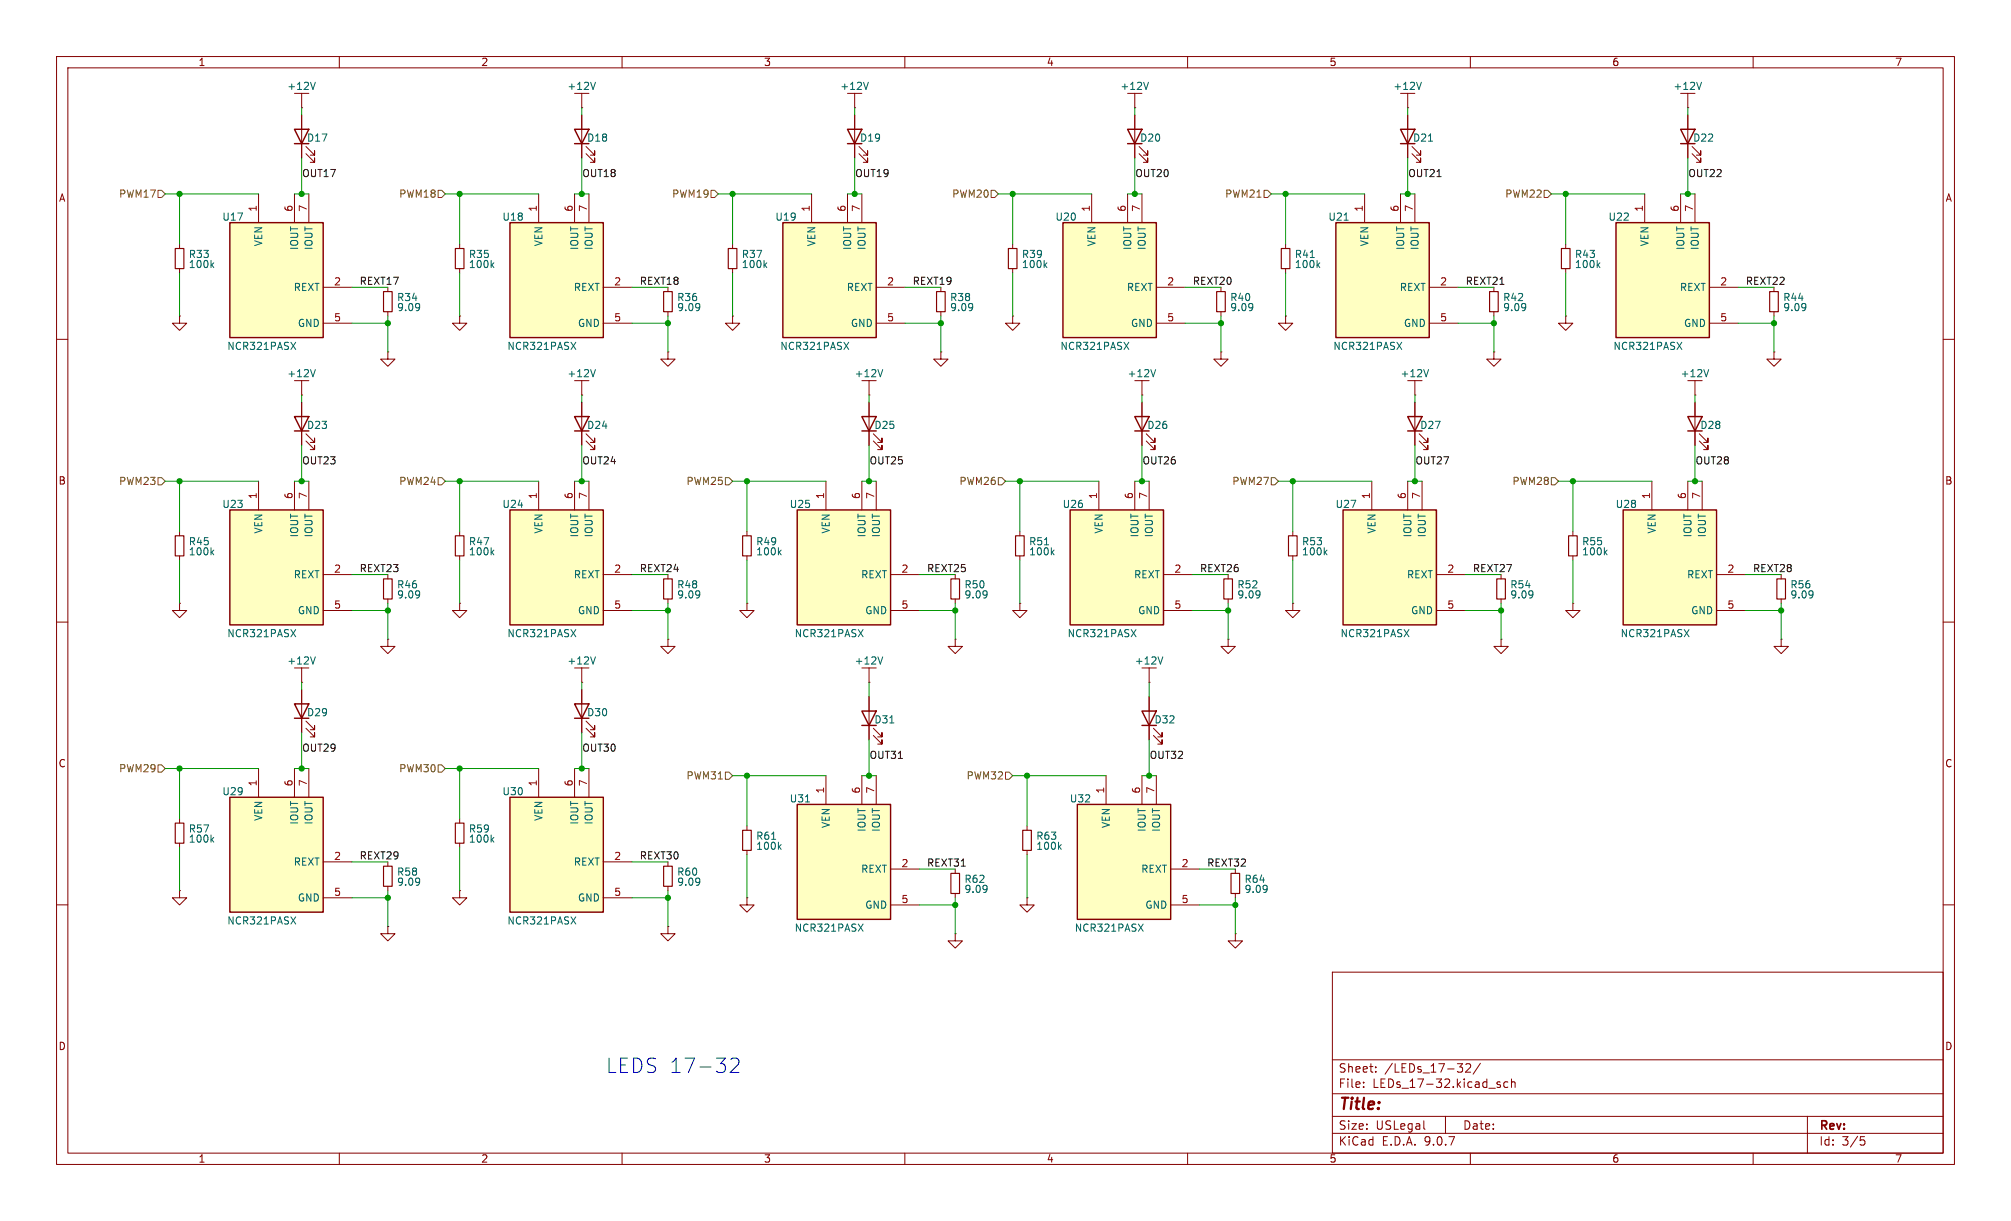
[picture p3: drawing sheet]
<svg xmlns="http://www.w3.org/2000/svg" width="356mm" height="216mm" viewBox="0 0 356 216" stroke-linecap="round" stroke-linejoin="round" font-family="sans-serif">
<g fill="none" stroke="#840000" stroke-width=".18">
<path d="M10 10h335.6v195.9h-335.6zM12 12h331.6v191.9h-331.6zM60 10v2M110 10v2M160 10v2M200.7 19.1h.1M200.7 16.5v2.6M210 10v2M260 10v2M298.4 19.1h.1M298.4 16.5v2.6M310 10v2"/>
<path d="M200.7 20.3v7.6M201.4 27.2l1.5 1.5v-.8v.8h-.7M201.4 25.9l1.5 1.5v-.7v.7h-.7M179.1 43.2v.7M179.1 47.5v.8M10 60h2M250.2 69.9h.1M250.2 67.3v2.6M250.2 71.1v7.6M251 78l1.5 1.5v-.8v.8h-.8M251 76.7l1.5 1.5v-.7v.7h-.8M264.2 62.2v1.3h1.2l-1.2 1.3-1.3-1.3h1.3"/>
<path d="M264.2 62.2h.1M343.6 60h2M10 110h2M53.3 118.1v2.6M343.6 110h2M53.3 120.7h.1M53.3 121.9v7.6M54.1 128.8l1.5 1.5v-.8v.8h-.7M54.1 127.5l1.5 1.5v-.7v.7h-.7M10 160h2M68.6 163.8v1.3h1.2l-1.2 1.3-1.3-1.3h1.3M68.6 163.8h.1"/>
<path d="M235.6 171.9h108v32h-108zM343.6 160h2M235.6 197.4h108M235.6 193.4h108M235.6 187.4h108M241.1 192.1v.2M241.1 191.4v.1M243.3 189.4v.2M243.3 188.7v.1M251.8 199.6l.2 .1M255.6 197.4v3M257.7 188.1h.9l-.5 .6"/>
<path d="M258.3 188.7l.3 .2v.4l-.3 .3M259.2 188.2l.6-.1 .2 .1 .1 .3-1 1.1h1M261.8 188l-1.3 1.9M264.7 191.6l.6 .4-.2 .3-.4-.1M265.3 191.4l-.4-.1-.2 .2M266.6 191.4l-.4-.1-.3 .3v.4l.2 .2h.5M267.3 191.4l.2-.1 .3 .1 .1 .9M267.3 190.8v1.5M319.6 197.4v6.5M60 203.9v2M110 203.9v2M160 203.9v2"/>
<path d="M210 203.9v2M235.6 200.4h108M260 203.9v2M310 203.9v2M329 201h.7M329.1 201.6h.4l.3 .2-.2 .6-.5 .1"/>
</g>
<path d="M199.4 22.9h2.5l-1.2 2.5zM199.4 25.4h2.5M248.9 73.7h2.6l-1.3 2.5zM248.9 76.2h2.6M52.1 124.5h2.5l-1.3 2.5zM52.1 127h2.5" fill="none" stroke="#840000" stroke-width=".25"/>
<path d="M203.1 14.5l-.4 1.3M300.9 14.5l-.5 1.3M184.8 46.8l.3 .5M185.1 46.5l-.5 .5M252.6 65.3l-.4 1.3M55.8 116.1l-.5 1.3" fill="none" stroke="#006464" stroke-width=".18"/>
<path d="M178.3 43.9h1.5v3.6h-1.5z" fill="none" stroke="#840000" stroke-width=".2"/>
<path d="M40.6 141h16.5v20.3h-16.5z" fill="#ffffc2"/>
<path d="M40.6 141h16.5v20.3h-16.5z" fill="none" stroke="#840000" stroke-width=".25"/>
<path d="M180.3 94v.7M180.3 98.3v.8M45.7 135.9v5.1M52.1 135.9v5.1M54.6 135.9v5.1M57.1 152.4h5.1M57.1 158.8h5.1M181.6 146.1v.7M181.6 150.4v.7" fill="none" stroke="#840000" stroke-width=".18"/>
<path d="M184.7 96.3h.7M186 97.6l.4 .5M186.4 97.3l-.5 .5M187.3 149.7l.4 .5M187.7 149.3l-.5 .5M51.4 162.1l.9 1.3M52.3 162.1l-.9 1.3" fill="none" stroke="#006464" stroke-width=".18"/>
<path d="M179.6 94.7h1.5v3.6h-1.5zM180.8 146.8h1.6v3.6h-1.6z" fill="none" stroke="#840000" stroke-width=".2"/>
<path d="M190.5 142.2h16.5v20.4h-16.5z" fill="#ffffc2"/>
<path d="M190.5 142.2h16.5v20.4h-16.5z" fill="none" stroke="#840000" stroke-width=".25"/>
<path d="M195.6 137.2v5M201.9 137.2v5M204.5 137.2v5M181.6 158.8v1.2h1.3l-1.3 1.3-1.3-1.3h1.3M181.6 158.8h.1M207 153.7h5.1M207 160h5.1" fill="none" stroke="#840000" stroke-width=".18"/>
<path d="M201.3 163.4l.8 1.3M202.1 163.4l-.8 1.3" fill="none" stroke="#006464" stroke-width=".18"/>
<path d="M189.2 90.2h16.5v20.3h-16.5z" fill="#ffffc2"/>
<path d="M189.2 90.2h16.5v20.3h-16.5z" fill="none" stroke="#840000" stroke-width=".25"/>
<g fill="none" stroke="#840000" stroke-width=".18">
<path d="M194.3 85.1v5.1M200.7 85.1v5.1M203.2 85.1v5.1M132.1 106.7v1.3h1.2l-1.2 1.2-1.3-1.2h1.3M132.1 106.7h.1M153.7 118.1v2.6M180.3 106.7v1.3h1.3l-1.3 1.2-1.2-1.2h1.2M180.3 106.7h.1M205.7 101.6h5.1M205.7 108h5.1M153.7 120.7h.1M31.7 157.5v1.3h1.3l-1.3 1.2-1.2-1.2h1.2"/>
<path d="M31.7 157.5h.1M31.7 144.8v.7M31.7 149.1v.8M218.4 153.7v.7M218.4 158v.8M218.4 165.1v1.3h1.3l-1.3 1.2-1.2-1.2h1.2M218.4 165.1h.1"/>
</g>
<path d="M156.1 116.1l-.4 1.3M200 111.3l.9 1.3M200.9 111.3l-.9 1.3M37.4 148.4l.4 .5M37.8 148.1l-.5 .5M223.9 156.6l.1 .1a1.07 1.07 0 0 1-.1 1M224.1 157.1l-.2 .2" fill="none" stroke="#006464" stroke-width=".18"/>
<path d="M31 145.5h1.5v3.6h-1.5zM217.7 154.4h1.5v3.6h-1.5z" fill="none" stroke="#840000" stroke-width=".2"/>
<path d="M188 39.4h16.5v20.3h-16.5z" fill="#ffffc2"/>
<path d="M188 39.4h16.5v20.3h-16.5zM152.4 125.7h2.5l-1.2 2.6zM152.4 128.3h2.5M201.9 125.7h2.6l-1.3 2.6zM201.9 128.3h2.6" fill="none" stroke="#840000" stroke-width=".25"/>
<g fill="none" stroke="#840000" stroke-width=".18">
<path d="M193 34.3v5.1M199.4 34.3v5.1M201.9 34.3v5.1M31.7 43.2v.7M31.7 47.5v.8M204.5 50.8h5M204.5 57.2h5M264.2 50.8v.8M264.2 55.1v.8M299.7 69.9h.1M299.7 67.3v2.6M313.7 62.2v1.3h1.3l-1.3 1.3-1.3-1.3h1.3"/>
<path d="M313.7 62.2h.1M68.6 113v1.3h1.2l-1.2 1.3-1.3-1.3h1.3M68.6 113h.1M203.2 118.1v2.6M217.2 113v1.3h1.2l-1.2 1.3-1.3-1.3h1.3M217.2 113h.1M153.7 123.2v7.6M154.4 130l1.6 1.6v-.8v.8h-.8M154.4 128.8l1.6 1.5v-.8v.8h-.8M203.2 120.7h.1M203.2 123.2v7.6M204 130l1.5 1.6v-.8v.8h-.8"/>
<path d="M204 128.8l1.5 1.5v-.8v.8h-.8M68.6 152.4v.8M68.6 156.7v.8M81.3 157.5v1.3h1.2l-1.2 1.2-1.3-1.2h1.3M81.3 157.5h.1M81.3 144.8v.7M81.3 149.1v.8"/>
</g>
<g fill="none" stroke="#006464" stroke-width=".18">
<path d="M37.4 46.8l.4 .5M37.8 46.5l-.5 .5M269.7 53.7v.1a1.07 1.07 0 0 1-.1 1M269.8 54.2l-.1 .2M198.8 60.5l.8 1.3M199.6 60.5l-.8 1.3M302.1 65.3l-.4 1.3M205.6 116.1l-.4 1.3M157.3 127.8h.8M74.1 155.3v.1a1.07 1.07 0 0 1-.1 1M74.2 155.8l-.1 .2M87 148.4l.3 .5"/>
<path d="M87.3 148.1l-.5 .5"/>
</g>
<path d="M31 43.9h1.5v3.6h-1.5zM263.4 51.6h1.5v3.5h-1.5zM67.8 153.2h1.5v3.5h-1.5zM80.5 145.5h1.5v3.6h-1.5z" fill="none" stroke="#840000" stroke-width=".2"/>
<path d="M40.6 39.4h16.5v20.3h-16.5z" fill="#ffffc2"/>
<path d="M40.6 39.4h16.5v20.3h-16.5zM52.1 22.9h2.5l-1.3 2.5zM52.1 25.4h2.5M247.6 22.9h2.6l-1.3 2.5zM247.6 25.4h2.6" fill="none" stroke="#840000" stroke-width=".25"/>
<g fill="none" stroke="#840000" stroke-width=".18">
<path d="M248.9 19.1h.1M248.9 16.5v2.6M45.7 34.3v5.1M52.1 34.3v5.1M53.3 20.3v7.6M54.1 27.2l1.5 1.5v-.8v.8h-.7M54.1 25.9l1.5 1.5v-.7v.7h-.7M54.6 34.3v5.1M248.9 20.3v7.6M249.7 27.2l1.5 1.5v-.8v.8h-.8M249.7 25.9l1.5 1.5v-.7v.7h-.8M31.7 55.9v1.3h1.3l-1.3 1.2-1.2-1.2h1.2"/>
<path d="M31.7 55.9h.1M57.1 50.8h5.1M57.1 57.2h5.1M118.1 50.8v.8M118.1 55.1v.8M228.6 94v.7M228.6 98.3v.8M228.6 106.7v1.3h1.3l-1.3 1.2-1.3-1.2h1.3M228.6 106.7h.1M118.1 163.8v1.3h1.3l-1.3 1.3-1.3-1.3h1.3M118.1 163.8h.1"/>
</g>
<path d="M251.3 14.5l-.4 1.3M252.6 25h.7M123.6 53.7l.1 .1a1.07 1.07 0 0 1-.1 1M123.7 54.2l-.1 .2M51.4 60.5l.9 1.3M52.3 60.5l-.9 1.3M234.3 97.6l.3 .5M234.6 97.3l-.4 .5" fill="none" stroke="#006464" stroke-width=".18"/>
<path d="M117.3 51.6h1.6v3.5h-1.6zM227.8 94.7h1.6v3.6h-1.6z" fill="none" stroke="#840000" stroke-width=".2"/>
<path d="M237.5 90.2h16.5v20.3h-16.5z" fill="#ffffc2"/>
<path d="M237.5 90.2h16.5v20.3h-16.5z" fill="none" stroke="#840000" stroke-width=".25"/>
<path d="M53.3 19.1h.1M53.3 16.5v2.6M227.3 55.9v1.3h1.3l-1.3 1.2-1.2-1.2h1.2M227.3 55.9h.1M313.7 50.8v.8M313.7 55.1v.8M242.6 85.1v5.1M248.9 85.1v5.1M251.5 85.1v5.1M254 101.6h5.1M254 108h5.1" fill="none" stroke="#840000" stroke-width=".18"/>
<path d="M55.8 14.5l-.5 1.3M319.2 53.7l.1 .1a1.07 1.07 0 0 1-.2 1M319.3 54.2l-.1 .2M248.3 111.3l.8 1.3M249.1 111.3l-.8 1.3" fill="none" stroke="#006464" stroke-width=".18"/>
<path d="M312.9 51.6h1.6v3.5h-1.6z" fill="none" stroke="#840000" stroke-width=".2"/>
<path d="M236.2 39.4h16.5v20.3h-16.5z" fill="#ffffc2"/>
<path d="M236.2 39.4h16.5v20.3h-16.5z" fill="none" stroke="#840000" stroke-width=".25"/>
<g fill="none" stroke="#840000" stroke-width=".18">
<path d="M241.3 34.3v5.1M247.6 34.3v5.1M250.2 34.3v5.1M81.3 43.2v.7M81.3 47.5v.8M227.3 43.2v.7M227.3 47.5v.8M252.7 50.8h5.1M252.7 57.2h5.1M276.9 43.2v.7M276.9 47.5v.8M215.9 62.2v1.3h1.3l-1.3 1.3-1.3-1.3h1.3"/>
<path d="M215.9 62.2h.1M102.9 118.1v2.6M315 113v1.3h1.2l-1.2 1.3-1.3-1.3h1.3M315 113h.1M315 101.6v.8M315 105.9v.8M102.9 120.7h.1M118.1 152.4v.8M118.1 156.7v.8"/>
</g>
<g fill="none" stroke="#006464" stroke-width=".18">
<path d="M237.7 38.9h.7M87 46.8l.3 .5M87.3 46.5l-.5 .5M231.7 45.5h.7M233 46.8l.4 .5M233.4 46.5l-.5 .5M282.5 46.8l.4 .5M282.9 46.5l-.5 .5M247 60.5l.9 1.3M247.9 60.5l-.9 1.3M105.3 116.1l-.4 1.3M320.5 104.5v.1a1.07 1.07 0 0 1-.1 1"/>
<path d="M320.6 105l-.1 .2M123.6 155.3l.1 .1a1.07 1.07 0 0 1-.1 1M123.7 155.8l-.1 .2"/>
</g>
<path d="M80.5 43.9h1.5v3.6h-1.5zM226.6 43.9h1.5v3.6h-1.5zM276.1 43.9h1.5v3.6h-1.5zM314.2 102.4h1.5v3.5h-1.5zM117.3 153.2h1.6v3.5h-1.6z" fill="none" stroke="#840000" stroke-width=".2"/>
<path d="M285.7 39.4h16.6v20.3h-16.6z" fill="#ffffc2"/>
<path d="M101.6 22.9h2.5l-1.2 2.5zM101.6 25.4h2.5M149.9 22.9h2.5l-1.3 2.5zM149.9 25.4h2.5M285.7 39.4h16.6v20.3h-16.6zM298.4 73.7h2.6l-1.3 2.5zM298.4 76.2h2.6M101.6 124.5h2.5l-1.2 2.5zM101.6 127h2.5" fill="none" stroke="#840000" stroke-width=".25"/>
<g fill="none" stroke="#840000" stroke-width=".18">
<path d="M102.9 19.1h.1M102.9 16.5v2.6M102.9 20.3v7.6M103.6 27.2l1.6 1.5v-.8v.8h-.8M103.6 25.9l1.6 1.5v-.7v.7h-.8M151.1 20.3v7.6M151.9 27.2l1.5 1.5v-.8v.8h-.7M151.9 25.9l1.5 1.5v-.7v.7h-.7M290.8 34.3v5.1M297.2 34.3v5.1M299.7 34.3v5.1M68.6 50.8v.8"/>
<path d="M68.6 55.1v.8M276.9 55.9v1.3h1.2l-1.2 1.2-1.3-1.2h1.3M276.9 55.9h.1M302.3 50.8h5M302.3 57.2h5M299.7 71.1v7.6M300.5 78l1.5 1.5v-.8v.8h-.8M300.5 76.7l1.5 1.5v-.7v.7h-.8M168.9 113v1.3h1.3l-1.3 1.3-1.3-1.3h1.3M168.9 113h.1M102.9 121.9v7.6M103.6 128.8l1.6 1.5v-.8v.8h-.8"/>
<path d="M103.6 127.5l1.6 1.5v-.7v.7h-.8"/>
</g>
<path d="M105.3 14.5l-.4 1.3M74.1 53.7v.1a1.07 1.07 0 0 1-.1 1M74.2 54.2l-.1 .2M296.5 60.5l.9 1.3M297.4 60.5l-.9 1.3" fill="none" stroke="#006464" stroke-width=".18"/>
<path d="M67.8 51.6h1.5v3.5h-1.5z" fill="none" stroke="#840000" stroke-width=".2"/>
<path d="M141 90.2h16.5v20.3h-16.5z" fill="#ffffc2"/>
<path d="M141 90.2h16.5v20.3h-16.5z" fill="none" stroke="#840000" stroke-width=".25"/>
<path d="M68.6 62.2v1.3h1.2l-1.2 1.3-1.3-1.3h1.3M68.6 62.2h.1M146 85.1v5.1M152.4 85.1v5.1M154.9 85.1v5.1M157.5 101.6h5.1M157.5 108h5.1" fill="none" stroke="#840000" stroke-width=".18"/>
<path d="M151.8 111.3l.8 1.3M152.6 111.3l-.8 1.3" fill="none" stroke="#006464" stroke-width=".18"/>
<path d="M287 90.2h16.5v20.3h-16.5z" fill="#ffffc2"/>
<path d="M287 90.2h16.5v20.3h-16.5z" fill="none" stroke="#840000" stroke-width=".25"/>
<g fill="none" stroke="#840000" stroke-width=".18">
<path d="M81.3 55.9v1.3h1.2l-1.2 1.2-1.3-1.2h1.3M81.3 55.9h.1M278.1 94v.7M278.1 98.3v.8M292.1 85.1v5.1M298.4 85.1v5.1M301 85.1v5.1M217.2 101.6v.8M217.2 105.9v.8M265.4 113v1.3h1.3l-1.3 1.3-1.2-1.3h1.2M265.4 113h.1M265.4 101.6v.8"/>
<path d="M265.4 105.9v.8M278.1 106.7v1.3h1.3l-1.3 1.2-1.2-1.2h1.2M278.1 106.7h.1M303.5 101.6h5.1M303.5 108h5.1"/>
</g>
<path d="M283.8 97.6l.4 .5M284.2 97.3l-.5 .5M222.7 104.5v.1a1.07 1.07 0 0 1-.1 1M222.8 105l-.1 .2M270.9 104.5l.1 .1a1.07 1.07 0 0 1-.1 1M271.1 105l-.2 .2M297.8 111.3l.9 1.3M298.7 111.3l-.9 1.3" fill="none" stroke="#006464" stroke-width=".18"/>
<path d="M277.4 94.7h1.5v3.6h-1.5zM216.4 102.4h1.5v3.5h-1.5zM264.7 102.4h1.5v3.5h-1.5z" fill="none" stroke="#840000" stroke-width=".2"/>
<path d="M90.2 39.4h16.5v20.3h-16.5z" fill="#ffffc2"/>
<path d="M90.2 39.4h16.5v20.3h-16.5zM297.2 22.9h2.5l-1.3 2.5zM297.2 25.4h2.5M200.7 73.7h2.5l-1.3 2.5zM200.7 76.2h2.5" fill="none" stroke="#840000" stroke-width=".25"/>
<g fill="none" stroke="#840000" stroke-width=".18">
<path d="M95.2 34.3v5.1M101.6 34.3v5.1M104.1 34.3v5.1M298.4 20.3v7.6M299.2 27.2l1.5 1.5v-.8v.8h-.7M299.2 25.9l1.5 1.5v-.7v.7h-.7M106.7 50.8h5.1M106.7 57.2h5.1M215.9 50.8v.8M215.9 55.1v.8M118.1 62.2v1.3h1.3l-1.3 1.3-1.3-1.3h1.3M118.1 62.2h.1"/>
<path d="M201.9 69.9h.1M201.9 67.3v2.6M201.9 71.1v7.6M202.7 78l1.5 1.5v-.8v.8h-.7M202.7 76.7l1.5 1.5v-.7v.7h-.7M132.1 158.8v1.2h1.2l-1.2 1.3-1.3-1.3h1.3M132.1 158.8h.1M132.1 146.1v.7M132.1 150.4v.7"/>
</g>
<path d="M221.4 53.7l.1 .1a1.07 1.07 0 0 1-.2 1M221.5 54.2l-.1 .2M101 60.5l.8 1.3M101.8 60.5l-.8 1.3M204.3 65.3l-.4 1.3M136.4 148.4h.8M137.8 149.7l.3 .5M138.1 149.3l-.5 .5" fill="none" stroke="#006464" stroke-width=".18"/>
<path d="M215.1 51.6h1.6v3.5h-1.6zM131.3 146.8h1.5v3.6h-1.5z" fill="none" stroke="#840000" stroke-width=".2"/>
<path d="M141 142.2h16.5v20.4h-16.5z" fill="#ffffc2"/>
<path d="M141 142.2h16.5v20.4h-16.5z" fill="none" stroke="#840000" stroke-width=".25"/>
<path d="M118.1 113v1.3h1.3l-1.3 1.3-1.3-1.3h1.3M118.1 113h.1M146 137.2v5M152.4 137.2v5M154.9 137.2v5M157.5 153.7h5.1M168.9 153.7v.7M168.9 158v.8M157.5 160h5.1M168.9 165.1v1.3h1.3l-1.3 1.2-1.3-1.2h1.3M168.9 165.1h.1" fill="none" stroke="#840000" stroke-width=".18"/>
<path d="M142.4 141.8h.8M174.4 156.6l.1 .1a1.07 1.07 0 0 1-.1 1M174.5 157.1l-.1 .2M151.8 163.4l.8 1.3M152.6 163.4l-.8 1.3" fill="none" stroke="#006464" stroke-width=".18"/>
<path d="M168.1 154.4h1.6v3.6h-1.6z" fill="none" stroke="#840000" stroke-width=".2"/>
<path d="M90.2 90.2h16.5v20.3h-16.5z" fill="#ffffc2"/>
<path d="M90.2 90.2h16.5v20.3h-16.5z" fill="none" stroke="#840000" stroke-width=".25"/>
<path d="M95.2 85.1v5.1M101.6 85.1v5.1M104.1 85.1v5.1M106.7 101.6h5.1M106.7 108h5.1" fill="none" stroke="#840000" stroke-width=".18"/>
<path d="M101 111.3l.8 1.3M101.8 111.3l-.8 1.3" fill="none" stroke="#006464" stroke-width=".18"/>
<path d="M90.2 141h16.5v20.3h-16.5z" fill="#ffffc2"/>
<path d="M90.2 141h16.5v20.3h-16.5z" fill="none" stroke="#840000" stroke-width=".25"/>
<g fill="none" stroke="#840000" stroke-width=".18">
<path d="M129.5 55.9v1.3h1.3l-1.3 1.2-1.2-1.2h1.2M129.5 55.9h.1M129.5 43.2v.7M129.5 47.5v.8M166.4 50.8v.8M166.4 55.1v.8M179.1 55.9v1.3h1.2l-1.2 1.2-1.3-1.2h1.3M179.1 55.9h.1M95.2 135.9v5.1M101.6 135.9v5.1M104.1 135.9v5.1M106.7 152.4h5.1"/>
<path d="M106.7 158.8h5.1"/>
</g>
<path d="M135.2 46.8l.4 .5M135.6 46.5l-.5 .5M171.9 53.7v.1a1.07 1.07 0 0 1-.1 1M172 54.2l-.1 .2M101 162.1l.8 1.3M101.8 162.1l-.8 1.3" fill="none" stroke="#006464" stroke-width=".18"/>
<path d="M128.8 43.9h1.5v3.6h-1.5zM165.6 51.6h1.5v3.5h-1.5z" fill="none" stroke="#840000" stroke-width=".2"/>
<path d="M138.4 39.4h16.5v20.3h-16.5z" fill="#ffffc2"/>
<path d="M138.4 39.4h16.5v20.3h-16.5zM52.1 73.7h2.5l-1.3 2.5zM52.1 76.2h2.5" fill="none" stroke="#840000" stroke-width=".25"/>
<g fill="none" stroke="#840000" stroke-width=".18">
<path d="M151.1 19.1h.1M151.1 16.5v2.6M143.5 34.3v5.1M149.9 34.3v5.1M152.4 34.3v5.1M154.9 50.8h5.1M154.9 57.2h5.1M53.3 69.9h.1M53.3 67.3v2.6M53.3 71.1v7.6M54.1 78l1.5 1.5v-.8v.8h-.7M54.1 76.7l1.5 1.5v-.7v.7h-.7"/>
<path d="M31.7 94v.7M31.7 98.3v.8M81.3 94v.7M81.3 98.3v.8"/>
</g>
<path d="M153.5 14.5l-.4 1.3M55.8 65.3l-.5 1.3M149.2 60.5l.9 1.3M150.1 60.5l-.9 1.3M37.4 97.6l.4 .5M37.8 97.3l-.5 .5M87 97.6l.3 .5M87.3 97.3l-.5 .5" fill="none" stroke="#006464" stroke-width=".18"/>
<path d="M31 94.7h1.5v3.6h-1.5zM80.5 94.7h1.5v3.6h-1.5z" fill="none" stroke="#840000" stroke-width=".2"/>
<path d="M40.6 90.2h16.5v20.3h-16.5z" fill="#ffffc2"/>
<path d="M101.6 73.7h2.5l-1.2 2.5zM101.6 76.2h2.5M152.4 73.7h2.5l-1.2 2.5zM152.4 76.2h2.5M40.6 90.2h16.5v20.3h-16.5z" fill="none" stroke="#840000" stroke-width=".25"/>
<g fill="none" stroke="#840000" stroke-width=".18">
<path d="M102.9 69.9h.1M102.9 67.3v2.6M102.9 71.1v7.6M103.6 78l1.6 1.5v-.8v.8h-.8M103.6 76.7l1.6 1.5v-.7v.7h-.8M153.7 69.9h.1M153.7 67.3v2.6M153.7 71.1v7.6M154.4 78l1.6 1.5v-.8v.8h-.8M154.4 76.7l1.6 1.5v-.7v.7h-.8M166.4 62.2v1.3h1.2l-1.2 1.3-1.3-1.3h1.3M166.4 62.2h.1"/>
<path d="M45.7 85.1v5.1M52.1 85.1v5.1M54.6 85.1v5.1M132.1 94v.7M132.1 98.3v.8M31.7 106.7v1.3h1.3l-1.3 1.2-1.2-1.2h1.2M31.7 106.7h.1M57.1 101.6h5.1M57.1 108h5.1M68.6 101.6v.8M68.6 105.9v.8M81.3 106.7v1.3h1.2l-1.2 1.2-1.3-1.2h1.3"/>
<path d="M81.3 106.7h.1M118.1 101.6v.8M118.1 105.9v.8M168.9 101.6v.8M168.9 105.9v.8"/>
</g>
<path d="M105.3 65.3l-.4 1.3M156.1 65.3l-.4 1.3M137.8 97.6l.3 .5M138.1 97.3l-.5 .5M51.4 111.3l.9 1.3M52.3 111.3l-.9 1.3M74.1 104.5v.1a1.07 1.07 0 0 1-.1 1M74.2 105l-.1 .2M123.6 104.5l.1 .1a1.07 1.07 0 0 1-.1 1M123.7 105l-.1 .2M174.4 104.5l.1 .1a1.07 1.07 0 0 1-.1 1M174.5 105l-.1 .2" fill="none" stroke="#006464" stroke-width=".18"/>
<path d="M131.3 94.7h1.5v3.6h-1.5zM67.8 102.4h1.5v3.5h-1.5zM117.3 102.4h1.6v3.5h-1.6zM168.1 102.4h1.6v3.5h-1.6z" fill="none" stroke="#840000" stroke-width=".2"/>
<g fill="none" stroke="#725600" stroke-width=".18">
<path d="M27.9 33.7h.7l.6 .6-.6 .6h-.7zM77.5 33.7h.6l.6 .6-.6 .6h-.6zM125.7 33.7h.7l.6 .6-.6 .6h-.7zM175.3 33.7h.6l.6 .6-.6 .6h-.6zM223.5 33.7h.7l.6 .6-.6 .6h-.7zM273 33.7h.7l.6 .6-.6 .6h-.7zM27.9 84.5h.7l.6 .6-.6 .6h-.7zM77.5 84.5h.6l.6 .6-.6 .6h-.6zM128.3 84.5h.6l.6 .6-.6 .6h-.6zM176.5 84.5h.7l.6 .6-.6 .6h-.7zM224.8 84.5h.6l.7 .6-.7 .6h-.6zM274.3 84.5h.7l.6 .6-.6 .6h-.7z"/>
<path d="M27.9 135.3h.7l.6 .6-.6 .6h-.7zM77.5 135.3h.6l.6 .6-.6 .6h-.6zM128.3 136.5h.6l.6 .7-.6 .6h-.6zM177.8 136.5h.6l.7 .7-.7 .6h-.6z"/>
</g>
<g fill="none" stroke="#009600" stroke-width=".18">
<path d="M53.3 19.1v1.2M102.9 19.1v1.2M151.1 19.1v1.2M200.7 19.1v1.2M248.9 19.1v1.2M298.4 19.1v1.2M29.2 34.3h16.5M31.7 34.3v8.9M52.1 34.3h2.5M53.3 27.9v6.4M78.7 34.3h16.5M81.3 34.3v8.9"/>
<path d="M101.6 34.3h2.5M102.9 27.9v6.4M127 34.3h16.5M129.5 34.3v8.9M149.9 34.3h2.5M151.1 27.9v6.4M176.5 34.3h16.5M179.1 34.3v8.9M199.4 34.3h2.5M200.7 27.9v6.4M224.8 34.3h16.5M227.3 34.3v8.9"/>
<path d="M247.6 34.3h2.6M248.9 27.9v6.4M274.3 34.3h16.5M276.9 34.3v8.9M297.2 34.3h2.5M298.4 27.9v6.4M31.7 48.3v7.6M62.2 50.8h6.4M62.2 57.2h6.4M68.6 55.9v6.3M81.3 48.3v7.6M111.8 50.8h6.3"/>
<path d="M111.8 57.2h6.3M118.1 55.9v6.3M129.5 48.3v7.6M160 50.8h6.4M160 57.2h6.4M166.4 55.9v6.3M179.1 48.3v7.6M209.5 50.8h6.4M209.5 57.2h6.4M215.9 55.9v6.3M227.3 48.3v7.6M257.8 50.8h6.4"/>
<path d="M257.8 57.2h6.4M264.2 55.9v6.3M276.9 48.3v7.6M307.3 50.8h6.4M307.3 57.2h6.4M313.7 55.9v6.3M53.3 69.9v1.2M53.3 78.7v6.4M102.9 69.9v1.2M102.9 78.7v6.4M153.7 69.9v1.2M153.7 78.7v6.4"/>
<path d="M201.9 69.9v1.2M201.9 78.7v6.4M250.2 69.9v1.2M250.2 78.7v6.4M299.7 69.9v1.2M299.7 78.7v6.4M29.2 85.1h16.5M31.7 85.1v8.9M31.7 99.1v7.6M52.1 85.1h2.5M78.7 85.1h16.5M81.3 85.1v8.9"/>
<path d="M81.3 99.1v7.6M101.6 85.1h2.5M129.5 85.1h16.5M132.1 85.1v8.9M132.1 99.1v7.6M152.4 85.1h2.5M177.8 85.1h16.5M180.3 85.1v8.9M180.3 99.1v7.6M200.7 85.1h2.5M226.1 85.1h16.5M228.6 85.1v8.9"/>
<path d="M228.6 99.1v7.6M248.9 85.1h2.6M275.6 85.1h16.5M278.1 85.1v8.9M278.1 99.1v7.6M298.4 85.1h2.6M62.2 101.6h6.4M62.2 108h6.4M68.6 106.7v6.3M111.8 101.6h6.3M111.8 108h6.3M118.1 106.7v6.3"/>
<path d="M162.6 101.6h6.3M162.6 108h6.3M168.9 106.7v6.3M210.8 101.6h6.4M210.8 108h6.4M217.2 106.7v6.3M259.1 101.6h6.3M259.1 108h6.3M265.4 106.7v6.3M308.6 101.6h6.4M308.6 108h6.4M315 106.7v6.3"/>
<path d="M29.2 135.9h16.5M31.7 135.9v8.9M52.1 135.9h2.5M53.3 120.7v1.2M53.3 129.5v6.4M78.7 135.9h16.5M81.3 135.9v8.9M101.6 135.9h2.5M102.9 120.7v1.2M102.9 129.5v6.4M129.5 137.2h16.5M132.1 137.2v8.9"/>
<path d="M152.4 137.2h2.5M153.7 120.7v2.5M153.7 130.8v6.4M179.1 137.2h16.5M181.6 137.2v8.9M201.9 137.2h2.6M203.2 120.7v2.5M203.2 130.8v6.4M31.7 149.9v7.6M62.2 152.4h6.4M62.2 158.8h6.4M68.6 157.5v6.3"/>
<path d="M81.3 149.9v7.6M111.8 152.4h6.3M111.8 158.8h6.3M118.1 157.5v6.3M132.1 151.1v7.7M162.6 153.7h6.3M168.9 158.8v6.3M181.6 151.1v7.7M212.1 153.7h6.3M218.4 158.8v6.3M162.6 160h6.3M212.1 160h6.3"/>
</g>
<path d="M129.2 187.3l.4-.2h.6a.69 .69 0 0 1 .4 1.1l-1.5 1.4h1.6" fill="none" stroke="#0000c2" stroke-width=".18"/>
<g fill="#009600" stroke="#009600" stroke-width=".18">
<circle cx="132.1" cy="137.2" r=".46"/>
<circle cx="203.2" cy="137.2" r=".46"/>
<circle cx="181.6" cy="137.2" r=".46"/>
<circle cx="218.4" cy="160" r=".46"/>
<circle cx="153.7" cy="137.2" r=".46"/>
<circle cx="264.2" cy="57.2" r=".46"/>
<circle cx="248.9" cy="34.3" r=".46"/>
<circle cx="315" cy="108" r=".46"/>
<circle cx="278.1" cy="85.1" r=".46"/>
<circle cx="299.7" cy="85.1" r=".46"/>
<circle cx="215.9" cy="57.2" r=".46"/>
<circle cx="227.3" cy="34.3" r=".46"/>
<circle cx="200.7" cy="34.3" r=".46"/>
<circle cx="201.9" cy="85.1" r=".46"/>
<circle cx="250.2" cy="85.1" r=".46"/>
<circle cx="228.6" cy="85.1" r=".46"/>
<circle cx="265.4" cy="108" r=".46"/>
<circle cx="217.2" cy="108" r=".46"/>
<circle cx="313.7" cy="57.2" r=".46"/>
<circle cx="276.9" cy="34.3" r=".46"/>
<circle cx="298.4" cy="34.3" r=".46"/>
<circle cx="118.1" cy="158.8" r=".46"/>
<circle cx="180.3" cy="85.1" r=".46"/>
<circle cx="168.9" cy="108" r=".46"/>
<circle cx="168.9" cy="160" r=".46"/>
<circle cx="118.1" cy="108" r=".46"/>
<circle cx="102.9" cy="135.9" r=".46"/>
<circle cx="179.1" cy="34.3" r=".46"/>
<circle cx="151.1" cy="34.3" r=".46"/>
<circle cx="129.5" cy="34.3" r=".46"/>
<circle cx="166.4" cy="57.2" r=".46"/>
<circle cx="68.6" cy="108" r=".46"/>
<circle cx="31.7" cy="85.1" r=".46"/>
<circle cx="53.3" cy="85.1" r=".46"/>
<circle cx="81.3" cy="85.1" r=".46"/>
<circle cx="102.9" cy="85.1" r=".46"/>
<circle cx="118.1" cy="57.2" r=".46"/>
<circle cx="132.1" cy="85.1" r=".46"/>
<circle cx="153.7" cy="85.1" r=".46"/>
<circle cx="68.6" cy="158.8" r=".46"/>
<circle cx="53.3" cy="135.9" r=".46"/>
<circle cx="81.3" cy="135.9" r=".46"/>
<circle cx="31.7" cy="135.9" r=".46"/>
<circle cx="31.7" cy="34.3" r=".46"/>
<circle cx="53.3" cy="34.3" r=".46"/>
<circle cx="81.3" cy="34.3" r=".46"/>
<circle cx="102.9" cy="34.3" r=".46"/>
<circle cx="68.6" cy="57.2" r=".46"/>
</g>
<text font-size="3.5" fill="#0000c2" x="107.1" y="190">LEDS 17-32</text>
<text font-size="2.8" fill="#840000" x="236.6" y="196.8">Title:</text>
<g font-size="2.1" fill="#840000">
<text x="236.6" y="189.9">Sheet:</text>
<text x="244.8" y="189.9">/LEDs_17-32/</text>
<text x="236.6" y="192.6">File:</text>
<text x="242.7" y="192.6">LEDs_17-32.kicad_sch</text>
<text x="236.6" y="202.8">KiCad</text>
<text x="236.6" y="200">Size:</text>
<text x="243.3" y="200">USLegal</text>
<text x="244.3" y="202.8">E.D.A.</text>
<text x="251.9" y="202.8">9.0.7</text>
<text x="258.6" y="200">Date:</text>
<text x="321.6" y="200.2">Rev:</text>
<text x="321.6" y="202.8">Id:</text>
<text x="325.7" y="202.8">3/5</text>
</g>
<g font-size="1.8" fill="#840000">
<text x="35" y="11.9">1</text>
<text x="85" y="11.9">2</text>
<text x="135" y="11.9">3</text>
<text x="185" y="11.9">4</text>
<text x="235" y="11.9">5</text>
<text x="285" y="11.9">6</text>
<text x="335" y="11.9">7</text>
<text x="10.3" y="35.9">A</text>
<text x="343.9" y="35.9">A</text>
<text x="10.3" y="85.9">B</text>
<text x="343.9" y="85.9">B</text>
<text x="10.3" y="135.9">C</text>
<text x="343.9" y="135.9">C</text>
<text x="10.3" y="185.9">D</text>
<text x="343.9" y="185.9">D</text>
<text x="35" y="205.8">1</text>
<text x="85" y="205.8">2</text>
<text x="135" y="205.8">3</text>
<text x="185" y="205.8">4</text>
<text x="235" y="205.8">5</text>
<text x="285" y="205.8">6</text>
<text x="335" y="205.8">7</text>
</g>
<g font-size="1.8" fill="#006464">
<text x="50.7" y="16.1">+12V</text>
<text x="100.2" y="16.1">+12V</text>
<text x="148.5" y="16.1">+12V</text>
<text x="198" y="16.1">+12V</text>
<text x="246.3" y="16.1">+12V</text>
<text x="295.8" y="16.1">+12V</text>
<text x="54.2" y="25.2">D17</text>
<text x="103.7" y="25.2">D18</text>
<text x="152" y="25.2">D19</text>
<text x="201.5" y="25.2">D20</text>
<text x="249.8" y="25.2">D21</text>
<text x="299.3" y="25.2">D22</text>
<text x="39.2" y="39.2">U17</text>
<text x="88.7" y="39.2">U18</text>
<text x="137" y="39.2">U19</text>
<text x="186.5" y="39.2">U20</text>
<text x="234.8" y="39.2">U21</text>
<text x="284.3" y="39.2">U22</text>
<text x="33.3" y="45.8">R33</text>
<text x="33.3" y="47.6">100k</text>
<text x="46.6" y="43.6" transform="rotate(-90 46.6 43.6)">VEN</text>
<text x="52.9" y="44.3" transform="rotate(-90 52.9 44.3)">IOUT</text>
<text x="55.5" y="44.3" transform="rotate(-90 55.5 44.3)">IOUT</text>
<text x="82.8" y="45.8">R35</text>
<text x="82.8" y="47.6">100k</text>
<text x="96.1" y="43.6" transform="rotate(-90 96.1 43.6)">VEN</text>
<text x="102.5" y="44.3" transform="rotate(-90 102.5 44.3)">IOUT</text>
<text x="105" y="44.3" transform="rotate(-90 105 44.3)">IOUT</text>
<text x="131.1" y="45.8">R37</text>
<text x="131.1" y="47.6">100k</text>
<text x="144.4" y="43.6" transform="rotate(-90 144.4 43.6)">VEN</text>
<text x="150.7" y="44.3" transform="rotate(-90 150.7 44.3)">IOUT</text>
<text x="153.3" y="44.3" transform="rotate(-90 153.3 44.3)">IOUT</text>
<text x="180.6" y="45.8">R39</text>
<text x="180.6" y="47.6">100k</text>
<text x="193.9" y="43.6" transform="rotate(-90 193.9 43.6)">VEN</text>
<text x="200.3" y="44.3" transform="rotate(-90 200.3 44.3)">IOUT</text>
<text x="202.8" y="44.3" transform="rotate(-90 202.8 44.3)">IOUT</text>
<text x="228.9" y="45.8">R41</text>
<text x="228.9" y="47.6">100k</text>
<text x="242.2" y="43.6" transform="rotate(-90 242.2 43.6)">VEN</text>
<text x="248.5" y="44.3" transform="rotate(-90 248.5 44.3)">IOUT</text>
<text x="251.1" y="44.3" transform="rotate(-90 251.1 44.3)">IOUT</text>
<text x="278.4" y="45.8">R43</text>
<text x="278.4" y="47.6">100k</text>
<text x="291.7" y="43.6" transform="rotate(-90 291.7 43.6)">VEN</text>
<text x="298" y="44.3" transform="rotate(-90 298 44.3)">IOUT</text>
<text x="300.6" y="44.3" transform="rotate(-90 300.6 44.3)">IOUT</text>
<text x="51.8" y="51.7">REXT</text>
<text x="70.1" y="53.4">R34</text>
<text x="101.4" y="51.7">REXT</text>
<text x="119.6" y="53.4">R36</text>
<text x="149.6" y="51.7">REXT</text>
<text x="167.9" y="53.4">R38</text>
<text x="199.2" y="51.7">REXT</text>
<text x="217.4" y="53.4">R40</text>
<text x="247.4" y="51.7">REXT</text>
<text x="265.7" y="53.4">R42</text>
<text x="297" y="51.7">REXT</text>
<text x="315.2" y="53.4">R44</text>
<text x="52.6" y="58">GND</text>
<text x="70.1" y="55.2">9.09</text>
<text x="102.1" y="58">GND</text>
<text x="119.6" y="55.2">9.09</text>
<text x="150.4" y="58">GND</text>
<text x="167.9" y="55.2">9.09</text>
<text x="199.9" y="58">GND</text>
<text x="217.4" y="55.2">9.09</text>
<text x="248.1" y="58">GND</text>
<text x="265.7" y="55.2">9.09</text>
<text x="297.7" y="58">GND</text>
<text x="315.2" y="55.2">9.09</text>
<text x="40.1" y="62.1">NCR321PASX</text>
<text x="89.6" y="62.1">NCR321PASX</text>
<text x="137.9" y="62.1">NCR321PASX</text>
<text x="187.4" y="62.1">NCR321PASX</text>
<text x="235.7" y="62.1">NCR321PASX</text>
<text x="285.2" y="62.1">NCR321PASX</text>
<text x="50.7" y="66.9">+12V</text>
<text x="100.2" y="66.9">+12V</text>
<text x="151" y="66.9">+12V</text>
<text x="199.3" y="66.9">+12V</text>
<text x="247.5" y="66.9">+12V</text>
<text x="297.1" y="66.9">+12V</text>
<text x="54.2" y="76">D23</text>
<text x="103.7" y="76">D24</text>
<text x="154.5" y="76">D25</text>
<text x="202.8" y="76">D26</text>
<text x="251" y="76">D27</text>
<text x="300.6" y="76">D28</text>
<text x="39.2" y="90">U23</text>
<text x="46.6" y="94.4" transform="rotate(-90 46.6 94.4)">VEN</text>
<text x="52.9" y="95.1" transform="rotate(-90 52.9 95.1)">IOUT</text>
<text x="55.5" y="95.1" transform="rotate(-90 55.5 95.1)">IOUT</text>
<text x="88.7" y="90">U24</text>
<text x="96.1" y="94.4" transform="rotate(-90 96.1 94.4)">VEN</text>
<text x="102.5" y="95.1" transform="rotate(-90 102.5 95.1)">IOUT</text>
<text x="105" y="95.1" transform="rotate(-90 105 95.1)">IOUT</text>
<text x="139.5" y="90">U25</text>
<text x="146.9" y="94.4" transform="rotate(-90 146.9 94.4)">VEN</text>
<text x="153.3" y="95.1" transform="rotate(-90 153.3 95.1)">IOUT</text>
<text x="155.8" y="95.1" transform="rotate(-90 155.8 95.1)">IOUT</text>
<text x="187.8" y="90">U26</text>
<text x="195.2" y="94.4" transform="rotate(-90 195.2 94.4)">VEN</text>
<text x="201.5" y="95.1" transform="rotate(-90 201.5 95.1)">IOUT</text>
<text x="204.1" y="95.1" transform="rotate(-90 204.1 95.1)">IOUT</text>
<text x="236.1" y="90">U27</text>
<text x="243.4" y="94.4" transform="rotate(-90 243.4 94.4)">VEN</text>
<text x="249.8" y="95.1" transform="rotate(-90 249.8 95.1)">IOUT</text>
<text x="252.3" y="95.1" transform="rotate(-90 252.3 95.1)">IOUT</text>
<text x="285.6" y="90">U28</text>
<text x="293" y="94.4" transform="rotate(-90 293 94.4)">VEN</text>
<text x="299.3" y="95.1" transform="rotate(-90 299.3 95.1)">IOUT</text>
<text x="301.9" y="95.1" transform="rotate(-90 301.9 95.1)">IOUT</text>
<text x="33.3" y="96.6">R45</text>
<text x="33.3" y="98.4">100k</text>
<text x="82.8" y="96.6">R47</text>
<text x="82.8" y="98.4">100k</text>
<text x="133.6" y="96.6">R49</text>
<text x="133.6" y="98.4">100k</text>
<text x="181.9" y="96.6">R51</text>
<text x="181.9" y="98.4">100k</text>
<text x="230.1" y="96.6">R53</text>
<text x="230.1" y="98.4">100k</text>
<text x="279.7" y="96.6">R55</text>
<text x="279.7" y="98.4">100k</text>
<text x="51.8" y="102.5">REXT</text>
<text x="70.1" y="106">9.09</text>
<text x="70.1" y="104.2">R46</text>
<text x="101.4" y="102.5">REXT</text>
<text x="119.6" y="106">9.09</text>
<text x="119.6" y="104.2">R48</text>
<text x="152.2" y="102.5">REXT</text>
<text x="170.4" y="106">9.09</text>
<text x="170.4" y="104.2">R50</text>
<text x="200.4" y="102.5">REXT</text>
<text x="218.7" y="106">9.09</text>
<text x="218.7" y="104.2">R52</text>
<text x="248.7" y="102.5">REXT</text>
<text x="267" y="106">9.09</text>
<text x="267" y="104.2">R54</text>
<text x="298.2" y="102.5">REXT</text>
<text x="316.5" y="106">9.09</text>
<text x="316.5" y="104.2">R56</text>
<text x="40.1" y="112.9">NCR321PASX</text>
<text x="52.6" y="108.8">GND</text>
<text x="89.6" y="112.9">NCR321PASX</text>
<text x="102.1" y="108.8">GND</text>
<text x="140.4" y="112.9">NCR321PASX</text>
<text x="152.9" y="108.8">GND</text>
<text x="188.7" y="112.9">NCR321PASX</text>
<text x="201.2" y="108.8">GND</text>
<text x="236.9" y="112.9">NCR321PASX</text>
<text x="249.4" y="108.8">GND</text>
<text x="286.5" y="112.9">NCR321PASX</text>
<text x="298.9" y="108.8">GND</text>
<text x="50.7" y="117.7">+12V</text>
<text x="100.2" y="117.7">+12V</text>
<text x="151" y="117.7">+12V</text>
<text x="200.6" y="117.7">+12V</text>
<text x="54.2" y="126.8">D29</text>
<text x="103.7" y="126.8">D30</text>
<text x="154.5" y="128.1">D31</text>
<text x="204" y="128.1">D32</text>
<text x="39.2" y="140.8">U29</text>
<text x="88.7" y="140.8">U30</text>
<text x="139.5" y="142.1">U31</text>
<text x="189.1" y="142.1">U32</text>
<text x="33.3" y="147.4">R57</text>
<text x="33.3" y="149.2">100k</text>
<text x="46.6" y="145.2" transform="rotate(-90 46.6 145.2)">VEN</text>
<text x="52.9" y="145.9" transform="rotate(-90 52.9 145.9)">IOUT</text>
<text x="55.5" y="145.9" transform="rotate(-90 55.5 145.9)">IOUT</text>
<text x="82.8" y="147.4">R59</text>
<text x="82.8" y="149.2">100k</text>
<text x="96.1" y="145.2" transform="rotate(-90 96.1 145.2)">VEN</text>
<text x="102.5" y="145.9" transform="rotate(-90 102.5 145.9)">IOUT</text>
<text x="105" y="145.9" transform="rotate(-90 105 145.9)">IOUT</text>
<text x="133.6" y="148.7">R61</text>
<text x="146.9" y="146.5" transform="rotate(-90 146.9 146.5)">VEN</text>
<text x="153.3" y="147.2" transform="rotate(-90 153.3 147.2)">IOUT</text>
<text x="155.8" y="147.2" transform="rotate(-90 155.8 147.2)">IOUT</text>
<text x="183.1" y="148.7">R63</text>
<text x="196.4" y="146.5" transform="rotate(-90 196.4 146.5)">VEN</text>
<text x="202.8" y="147.2" transform="rotate(-90 202.8 147.2)">IOUT</text>
<text x="205.3" y="147.2" transform="rotate(-90 205.3 147.2)">IOUT</text>
<text x="51.8" y="153.3">REXT</text>
<text x="70.1" y="155">R58</text>
<text x="101.4" y="153.3">REXT</text>
<text x="119.6" y="155">R60</text>
<text x="133.6" y="150.5">100k</text>
<text x="152.2" y="154.5">REXT</text>
<text x="183.1" y="150.5">100k</text>
<text x="201.7" y="154.5">REXT</text>
<text x="52.6" y="159.6">GND</text>
<text x="70.1" y="156.8">9.09</text>
<text x="102.1" y="159.6">GND</text>
<text x="119.6" y="156.8">9.09</text>
<text x="152.9" y="160.9">GND</text>
<text x="170.4" y="158.1">9.09</text>
<text x="170.4" y="156.3">R62</text>
<text x="202.4" y="160.9">GND</text>
<text x="220" y="158.1">9.09</text>
<text x="220" y="156.3">R64</text>
<text x="40.1" y="163.7">NCR321PASX</text>
<text x="89.6" y="163.7">NCR321PASX</text>
<text x="140.4" y="164.9">NCR321PASX</text>
<text x="189.9" y="164.9">NCR321PASX</text>
</g>
<g font-size="1.8" fill="#725600">
<text x="21" y="35.2">PWM17</text>
<text x="70.5" y="35.2">PWM18</text>
<text x="118.7" y="35.2">PWM19</text>
<text x="168.3" y="35.2">PWM20</text>
<text x="216.5" y="35.2">PWM21</text>
<text x="266.1" y="35.2">PWM22</text>
<text x="21" y="86">PWM23</text>
<text x="70.5" y="86">PWM24</text>
<text x="121.3" y="86">PWM25</text>
<text x="169.5" y="86">PWM26</text>
<text x="217.8" y="86">PWM27</text>
<text x="267.3" y="86">PWM28</text>
<text x="21" y="136.8">PWM29</text>
<text x="70.5" y="136.8">PWM30</text>
<text x="121.3" y="138">PWM31</text>
<text x="170.8" y="138">PWM32</text>
</g>
<g font-size="1.8" fill="#0f0f0f">
<text x="53.3" y="31.4">OUT17</text>
<text x="102.9" y="31.4">OUT18</text>
<text x="151.1" y="31.4">OUT19</text>
<text x="200.7" y="31.4">OUT20</text>
<text x="248.9" y="31.4">OUT21</text>
<text x="298.4" y="31.4">OUT22</text>
<text x="63.5" y="50.5">REXT17</text>
<text x="113" y="50.5">REXT18</text>
<text x="161.3" y="50.5">REXT19</text>
<text x="210.8" y="50.5">REXT20</text>
<text x="259.1" y="50.5">REXT21</text>
<text x="308.6" y="50.5">REXT22</text>
<text x="53.3" y="82.2">OUT23</text>
<text x="102.9" y="82.2">OUT24</text>
<text x="153.7" y="82.2">OUT25</text>
<text x="201.9" y="82.2">OUT26</text>
<text x="250.2" y="82.2">OUT27</text>
<text x="299.7" y="82.2">OUT28</text>
<text x="63.5" y="101.3">REXT23</text>
<text x="113" y="101.3">REXT24</text>
<text x="163.8" y="101.3">REXT25</text>
<text x="212.1" y="101.3">REXT26</text>
<text x="260.3" y="101.3">REXT27</text>
<text x="309.9" y="101.3">REXT28</text>
<text x="53.3" y="133">OUT29</text>
<text x="102.9" y="133">OUT30</text>
<text x="153.7" y="134.3">OUT31</text>
<text x="203.2" y="134.3">OUT32</text>
<text x="63.5" y="152.1">REXT29</text>
<text x="113" y="152.1">REXT30</text>
<text x="163.8" y="153.3">REXT31</text>
<text x="213.4" y="153.3">REXT32</text>
</g>
<g font-size="1.8" fill="#a90000">
<text x="45.5" y="37.5" transform="rotate(-90 45.5 37.5)">1</text>
<text x="51.8" y="37.5" transform="rotate(-90 51.8 37.5)">6</text>
<text x="54.4" y="37.5" transform="rotate(-90 54.4 37.5)">7</text>
<text x="95" y="37.5" transform="rotate(-90 95 37.5)">1</text>
<text x="101.3" y="37.5" transform="rotate(-90 101.3 37.5)">6</text>
<text x="103.9" y="37.5" transform="rotate(-90 103.9 37.5)">7</text>
<text x="143.3" y="37.5" transform="rotate(-90 143.3 37.5)">1</text>
<text x="149.6" y="37.5" transform="rotate(-90 149.6 37.5)">6</text>
<text x="152.1" y="37.5" transform="rotate(-90 152.1 37.5)">7</text>
<text x="192.8" y="37.5" transform="rotate(-90 192.8 37.5)">1</text>
<text x="199.1" y="37.5" transform="rotate(-90 199.1 37.5)">6</text>
<text x="201.7" y="37.5" transform="rotate(-90 201.7 37.5)">7</text>
<text x="241" y="37.5" transform="rotate(-90 241 37.5)">1</text>
<text x="247.4" y="37.5" transform="rotate(-90 247.4 37.5)">6</text>
<text x="249.9" y="37.5" transform="rotate(-90 249.9 37.5)">7</text>
<text x="290.6" y="37.5" transform="rotate(-90 290.6 37.5)">1</text>
<text x="296.9" y="37.5" transform="rotate(-90 296.9 37.5)">6</text>
<text x="299.5" y="37.5" transform="rotate(-90 299.5 37.5)">7</text>
<text x="59" y="50.5">2</text>
<text x="108.5" y="50.5">2</text>
<text x="156.8" y="50.5">2</text>
<text x="206.3" y="50.5">2</text>
<text x="254.6" y="50.5">2</text>
<text x="304.1" y="50.5">2</text>
<text x="59" y="56.9">5</text>
<text x="108.5" y="56.9">5</text>
<text x="156.8" y="56.9">5</text>
<text x="206.3" y="56.9">5</text>
<text x="254.6" y="56.9">5</text>
<text x="304.1" y="56.9">5</text>
<text x="45.5" y="88.3" transform="rotate(-90 45.5 88.3)">1</text>
<text x="51.8" y="88.3" transform="rotate(-90 51.8 88.3)">6</text>
<text x="54.4" y="88.3" transform="rotate(-90 54.4 88.3)">7</text>
<text x="95" y="88.3" transform="rotate(-90 95 88.3)">1</text>
<text x="101.3" y="88.3" transform="rotate(-90 101.3 88.3)">6</text>
<text x="103.9" y="88.3" transform="rotate(-90 103.9 88.3)">7</text>
<text x="145.8" y="88.3" transform="rotate(-90 145.8 88.3)">1</text>
<text x="152.1" y="88.3" transform="rotate(-90 152.1 88.3)">6</text>
<text x="154.7" y="88.3" transform="rotate(-90 154.7 88.3)">7</text>
<text x="194.1" y="88.3" transform="rotate(-90 194.1 88.3)">1</text>
<text x="200.4" y="88.3" transform="rotate(-90 200.4 88.3)">6</text>
<text x="202.9" y="88.3" transform="rotate(-90 202.9 88.3)">7</text>
<text x="242.3" y="88.3" transform="rotate(-90 242.3 88.3)">1</text>
<text x="248.7" y="88.3" transform="rotate(-90 248.7 88.3)">6</text>
<text x="251.2" y="88.3" transform="rotate(-90 251.2 88.3)">7</text>
<text x="291.8" y="88.3" transform="rotate(-90 291.8 88.3)">1</text>
<text x="298.2" y="88.3" transform="rotate(-90 298.2 88.3)">6</text>
<text x="300.7" y="88.3" transform="rotate(-90 300.7 88.3)">7</text>
<text x="59" y="101.3">2</text>
<text x="108.5" y="101.3">2</text>
<text x="159.3" y="101.3">2</text>
<text x="207.6" y="101.3">2</text>
<text x="255.8" y="101.3">2</text>
<text x="305.4" y="101.3">2</text>
<text x="59" y="107.7">5</text>
<text x="108.5" y="107.7">5</text>
<text x="159.3" y="107.7">5</text>
<text x="207.6" y="107.7">5</text>
<text x="255.8" y="107.7">5</text>
<text x="305.4" y="107.7">5</text>
<text x="45.5" y="139.1" transform="rotate(-90 45.5 139.1)">1</text>
<text x="51.8" y="139.1" transform="rotate(-90 51.8 139.1)">6</text>
<text x="54.4" y="139.1" transform="rotate(-90 54.4 139.1)">7</text>
<text x="95" y="139.1" transform="rotate(-90 95 139.1)">1</text>
<text x="101.3" y="139.1" transform="rotate(-90 101.3 139.1)">6</text>
<text x="103.9" y="139.1" transform="rotate(-90 103.9 139.1)">7</text>
<text x="145.8" y="140.4" transform="rotate(-90 145.8 140.4)">1</text>
<text x="152.1" y="140.4" transform="rotate(-90 152.1 140.4)">6</text>
<text x="154.7" y="140.4" transform="rotate(-90 154.7 140.4)">7</text>
<text x="195.3" y="140.4" transform="rotate(-90 195.3 140.4)">1</text>
<text x="201.7" y="140.4" transform="rotate(-90 201.7 140.4)">6</text>
<text x="204.2" y="140.4" transform="rotate(-90 204.2 140.4)">7</text>
<text x="59" y="152.1">2</text>
<text x="108.5" y="152.1">2</text>
<text x="159.3" y="153.4">2</text>
<text x="208.8" y="153.4">2</text>
<text x="59" y="158.5">5</text>
<text x="108.5" y="158.5">5</text>
<text x="159.3" y="159.8">5</text>
<text x="208.8" y="159.8">5</text>
</g>
</svg>
